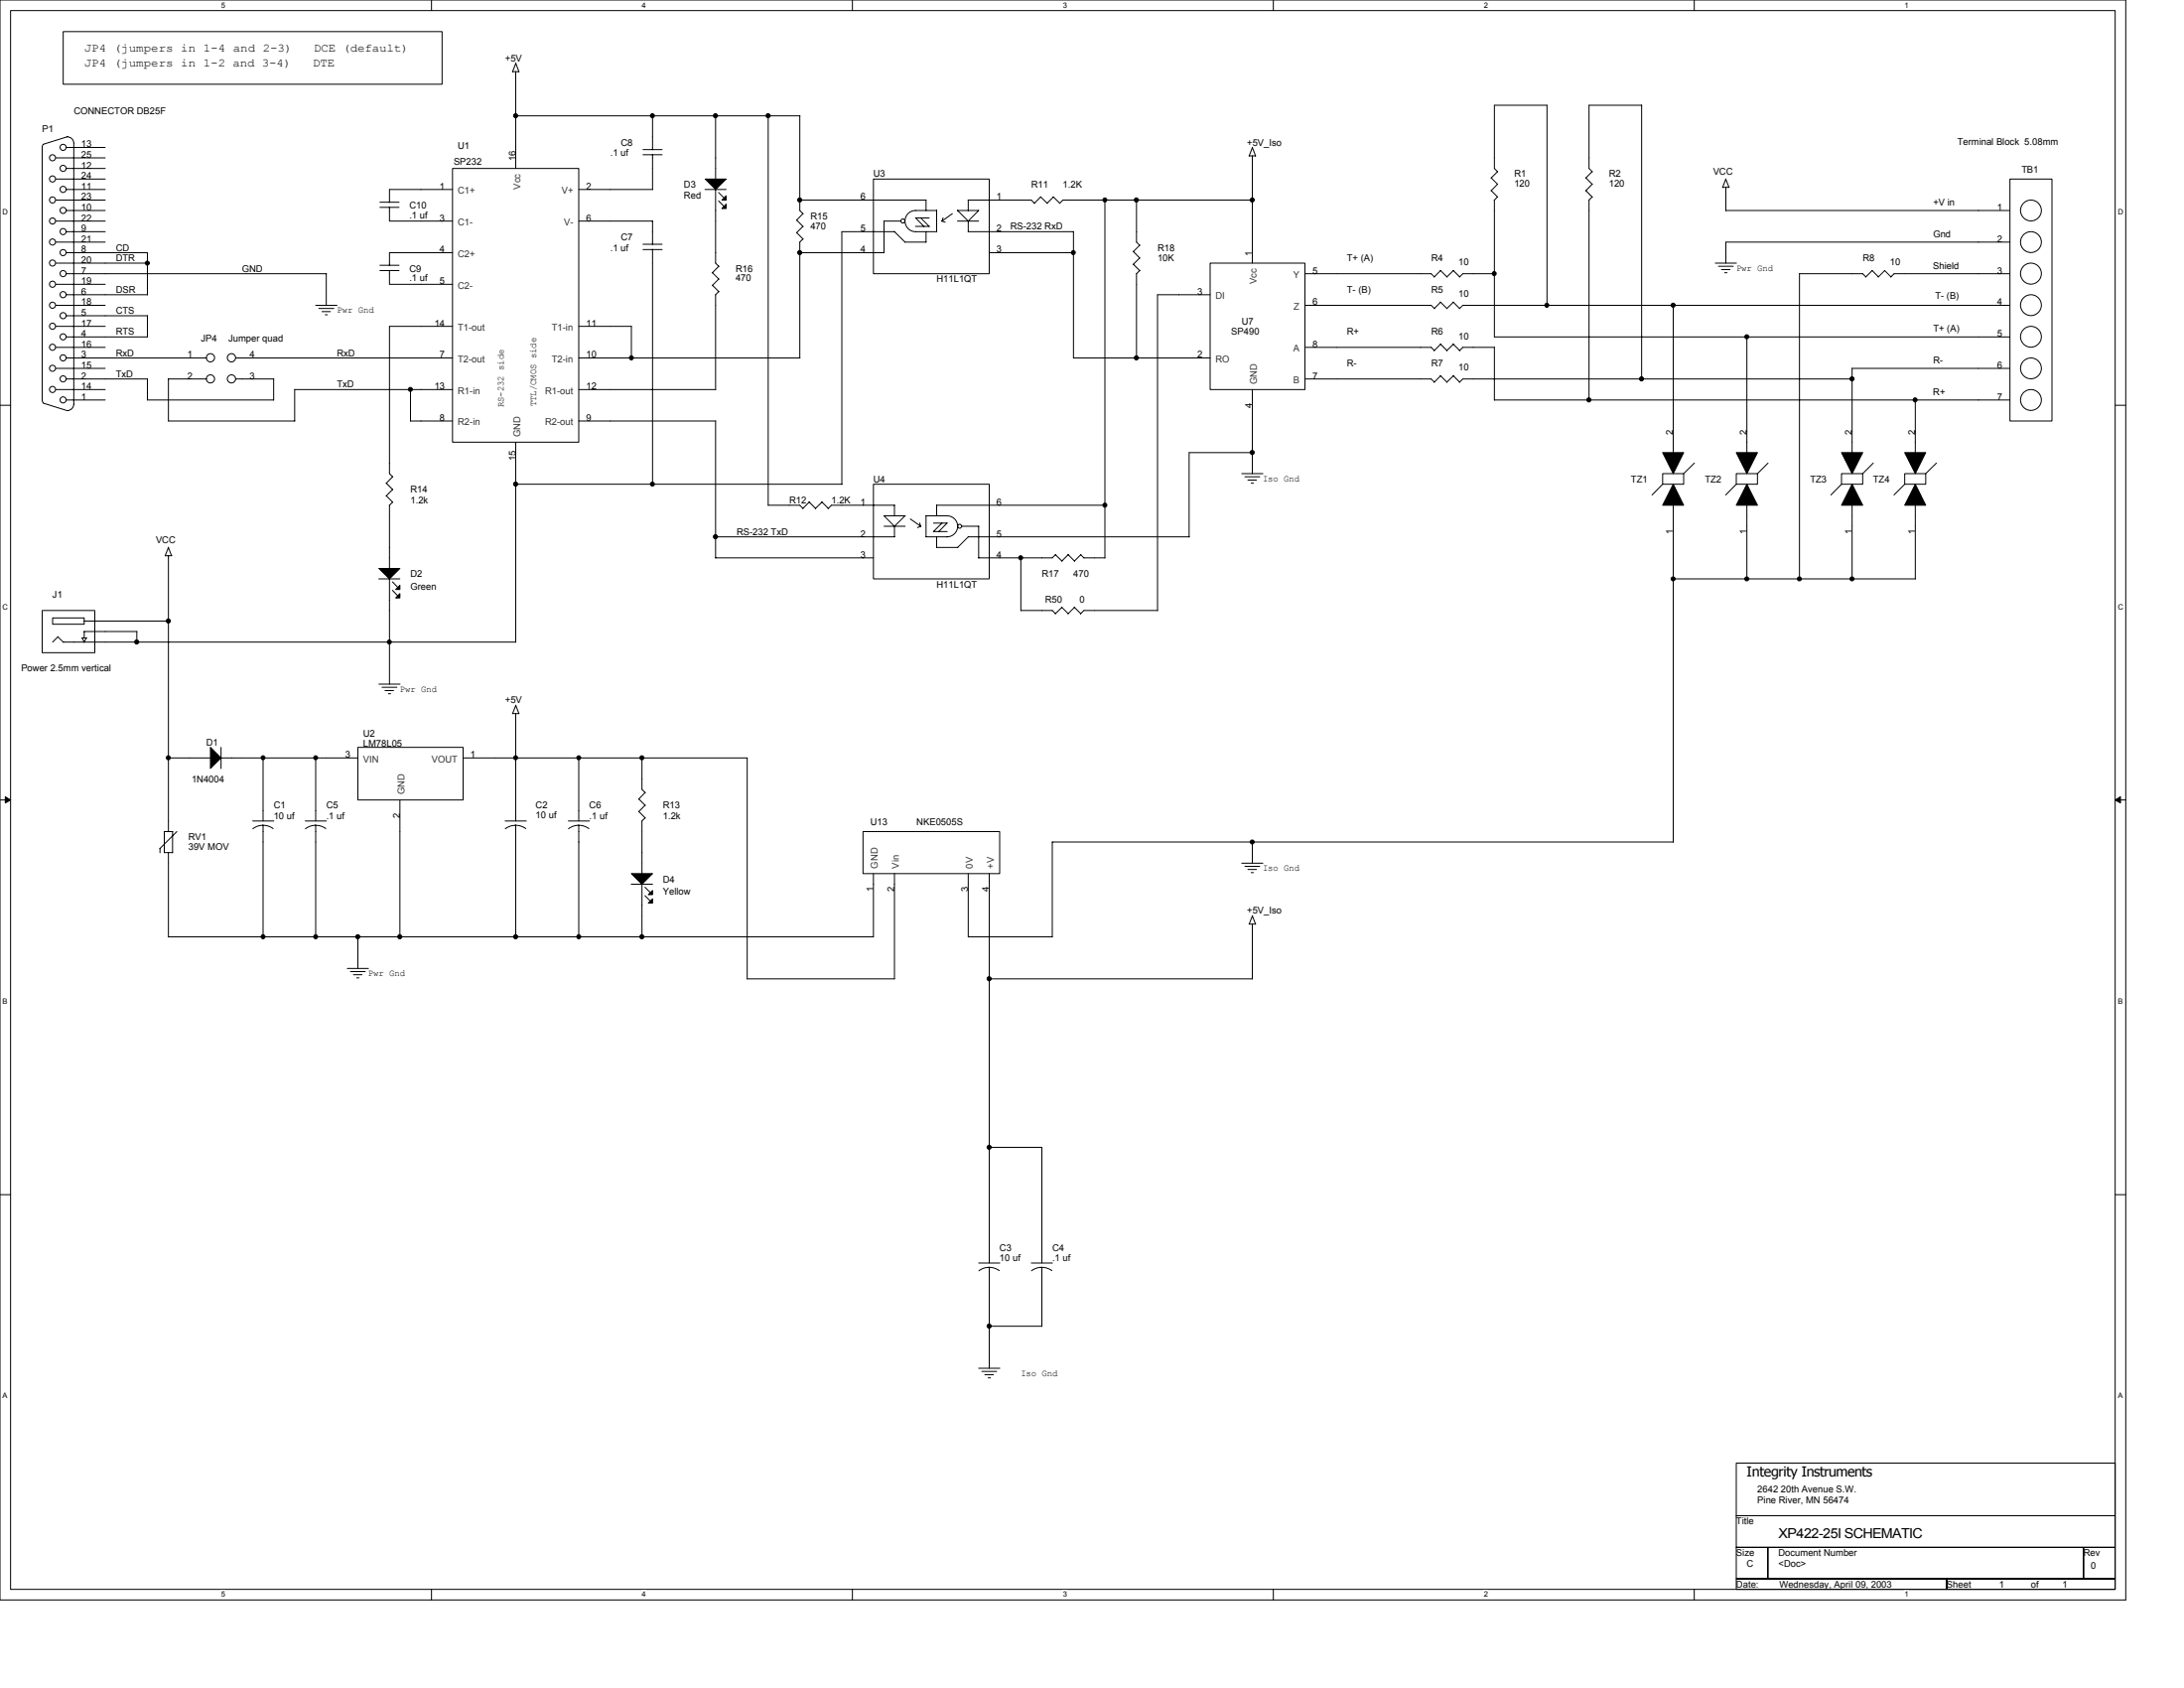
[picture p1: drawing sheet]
<svg xmlns="http://www.w3.org/2000/svg" width="279mm" height="216mm" viewBox="0 0 279 216" stroke-linecap="round" stroke-linejoin="round" font-family="sans-serif">
<path d="M0 0h271.9v204.6h-271.9zM1.4 1.4h269.2v201.9h-269.2z" fill="none" stroke="#000" stroke-width=".13"/>
<g fill="#fff">
<path d="M28.3 .1h.5v1.1h-.5z"/>
<path d="M28.3 203.4h.5v1.1h-.5z"/>
</g>
<path d="M55.2 0v1.4M55.2 203.3v1.3" fill="none" stroke="#000" stroke-width=".13"/>
<g fill="#fff">
<path d="M82.1 .1h.6v1.1h-.6z"/>
<path d="M82.1 203.4h.6v1.1h-.6z"/>
</g>
<path d="M109.1 0v1.4M109.1 203.3v1.3" fill="none" stroke="#000" stroke-width=".13"/>
<g fill="#fff">
<path d="M136 .1h.5v1.1h-.5z"/>
<path d="M136 203.4h.5v1.1h-.5z"/>
</g>
<path d="M162.9 0v1.4M162.9 203.3v1.3" fill="none" stroke="#000" stroke-width=".13"/>
<g fill="#fff">
<path d="M189.8 .1h.6v1.1h-.6z"/>
<path d="M189.8 203.4h.6v1.1h-.6z"/>
</g>
<path d="M216.7 0v1.4M216.7 203.3v1.3" fill="none" stroke="#000" stroke-width=".13"/>
<g fill="#fff">
<path d="M243.7 .1h.5v1.1h-.5z"/>
<path d="M243.7 203.4h.5v1.1h-.5z"/>
<path d="M.3 26.6h.7v1h-.7z"/>
<path d="M270.9 26.6h.7v1h-.7z"/>
<path d="M.3 77.1h.7v1h-.7z"/>
<path d="M270.9 77.1h.7v1h-.7z"/>
</g>
<path d="M0 51.8h1.4M270.6 51.8h1.3" fill="none" stroke="#000" stroke-width=".13"/>
<g fill="#fff">
<path d="M.3 127.6h.7v1h-.7z"/>
<path d="M270.9 127.6h.7v1h-.7z"/>
</g>
<path d="M0 102.3h1.4M270.6 102.3h1.3" fill="none" stroke="#000" stroke-width=".13"/>
<path d="M.7 101.9l.7 .4-.7 .4zM270.6 102.3l.7-.4v.8z" fill="#000" stroke="#000" stroke-width=".13"/>
<g fill="#fff">
<path d="M.3 178h.7v1.1h-.7z"/>
<path d="M270.9 178h.7v1.1h-.7z"/>
</g>
<g fill="none" stroke="#000" stroke-width=".13">
<path d="M5.5 18.5l-.1 .3v32.4l.1 .3M8.1 4h48.5v6.8h-48.5zM8.5 18.9h5M8.6 17.5a.82 .82 0 0 1 .8 .8M8.6 17.5l-3.1 1M9.4 18.3v33.4M66 9.2v12.3M66 14.8h36.3v12.1l.4 .4M66 8.1l-.4 1.1h.8l-.4-1.1M82.3 19.8h2.4M82.3 19.1h2.4M83.5 14.8v4.4"/>
<path d="M83.5 19.8v4.5M91.5 14.8v8.1M98.3 14.8v49.8M160.2 18.9l.4 1.1M160.2 19.9v13.8M160.2 18.8l-.4 1.1h.8M197.9 13.5v25.6M197.9 13.5h-6.7v8l.4 .5M7.1 33.7h11.8M7.1 39.1h6.4M7.1 31h6.4M7.1 20.2h6.4"/>
<path d="M7.1 22.9h6.4M7.1 25.6h6.4M7.1 28.3h6.4M7.1 36.4h6.4M8.5 37.7h10.4M8.5 35h33.3l-.1 4.1M8.5 24.2h5M8.5 26.9h5M8.5 21.5h5M8.5 29.6h5M8.5 32.3h10.4M18.9 32.3v5.4"/>
<path d="M40.4 39.1h2.7M40.8 39.5h1.9M41.2 39.9h1.1M48.6 26.5h2.5M48.6 25.9h2.5M48.6 34.6h2.5M48.6 33.9h2.5M49.8 26.5v1.8h8.1M49.8 34.6v1.8h8.1M57.9 21.5h16.1v35.1h-16.1zM57.9 24.2h-8.1v1.7M57.9 32.3h-8.1v1.7"/>
<path d="M74 24.2h9.5M74 28.3h9.5M82.3 31.9h2.4M82.3 31.2h2.4M83.5 28.3v3M83.5 31.9v30.1M90.2 24.2h2.7M91.1 34.9l.9 .8M91.1 36.5l.9 .8M91.5 24.2v9.5l.5 .4M91.5 37.7v12.1M91.9 24.6l.7 .7"/>
<path d="M91.9 25.7l.7 .7M91.9 34.1l-.8 .8M91.9 35.7l-.8 .8M91.9 37.3l-.4 .4M101.9 28.2l.8 .8M101.9 29.8l.8 .8M102.3 31v14.8M102.3 25.6h16.2M102.3 32.3h10.8M102.7 27.3l-.8 .9M102.7 29l-.8 .8M102.7 30.6l-.4 .4"/>
<path d="M111.7 22.9h14.9v12.1h-14.9zM113.1 28.3h2.2M113.1 28.3v4M114.4 29.6l1.4 1.4M114.4 29.6h-6.7v32.4M115.8 31h2.7M117.1 29h1.8M117.8 27.9l1.1 1.1M118.5 25.6v1.3M118.5 29.6v1.4M118.9 27.9h-1.8l1.1 1.1M119.8 26.9h-2.7a1.35 1.35 0 0 0-1.3 1.4 1.35 1.35 0 0 0 1.3 1.3h2.7"/>
<path d="M119.8 26.9v2.7M120.5 28.3l.4 .1M120.6 27.9l-.1 .4M121.8 27.3l-1.3 1M122.5 26.9l1.3 1.4 1.4-1.4h-2.7M122.5 28.3h2.7M123.9 28.3v1.3h13.5M126.6 32.3h10.8M131.9 25.6l.4 .4M131.9 25.6h-8v1.3M134.7 25.2l.9 .8M134.8 25.2l-.9 .8-.8-.8-.8 .8"/>
<path d="M137.3 29.6v16.2M141.4 25.6v45.8M145 32.2l.8 .8M145 33.8l.8 .8M145.4 25.6v5.4l.4 .4M145.8 31.4l-.8 .8M145.8 33l-.8 .8M145.8 34.6l-.4 .4v10.8M154.8 33.7h12.1v16.1h-12.1zM154.8 37.7h-6.7v40.4M160.2 25.6h-24.2l-.4 .4M166.9 39.1h16.2"/>
<path d="M166.9 35h16.2M183.1 35l.4 .4M184.3 38.6l.8 .9M184.3 34.6l.8 .8M184.3 38.7l-.8 .8-.4-.5M184.3 34.6l-.8 .8M185.9 38.6l.8 .9 .4-.4h70M185.9 34.6l.8 .8M185.9 38.7l-.8 .8M185.9 34.6l-.8 .8M190.8 22.8l.8 .8M190.8 24.4l.8 .8"/>
<path d="M191.2 25.6v17.5M191.2 35h-4.1l-.4 .4M191.6 21.9l-.8 .9M191.6 23.6l-.8 .8M191.6 25.2l-.4 .4M202.9 22.8l.8 .8M202.9 24.4l.8 .8M203.3 25.6v25.6M203.7 21.9l-.8 .9M203.7 23.6l-.8 .8M203.7 25.2l-.4 .4M203.7 22l-.4-.5v-8h6.7v35"/>
<path d="M214.1 39.1v18.8M219.4 33.7h2.7M219.8 34.1h1.9M220.2 34.5h1.1M220.6 34.9h.3M220.8 22.9l.4 1.1h-.8l.4-1.1M220.8 24v2.9M220.8 26.9h36.3M230.2 35h8.1M230.2 35v39M238.3 35l.4 .4M239.5 34.6l.8 .8"/>
<path d="M239.5 34.6l-.8 .8M241.1 34.6l.8 .8M241.1 34.6l-.8 .8M257.1 22.9h5.4v30.9h-5.4zM257.1 31h-36.3v2.7M257.1 35h-14.8l-.4 .4M5.5 51.6l3.1 .9M7.1 44.4h6.4M7.1 47.1h6.4M7.1 41.7h6.4M7.1 49.8h6.4M8.5 45.8h17.9"/>
<path d="M8.5 48.5h10.4M8.5 43.1h10.4M8.5 51.2h5M8.5 40.4h10.4M9.4 51.7a.84 .84 0 0 1-.8 .8M18.8 51.2h16.2M18.9 40.4v2.7M18.9 48.5v2.7M21.5 48.5h4.9M21.5 48.5v5.4M21.5 53.8h16.2M30.2 45.8h27.7"/>
<path d="M30.2 48.5h4.8v2.7M41.6 40.3h.3M52.5 53.8h5.4M52.5 49.8v4.1M57.9 41.7h-8.1v18.9l.4 .4M57.9 49.8h-20.2v4M66 56.6v25.5M74 45.8h28.3M74 41.7h6.8M74 49.8h17.6M74 53.8h17.6M80.8 41.7v4.1"/>
<path d="M91.5 53.8v17.6M137.3 45.8h17.5M160.2 49.8v10.8M160.2 57.9h-8.1v10.8M166.9 48.5h16.2M166.9 44.4h16.2M183.1 44.4l.4 .4M183.1 48.5l.4 .4M184.3 44l.8 .8M184.3 48l.8 .9M184.3 44l-.8 .9M184.3 48.1l-.8 .8"/>
<path d="M185.9 44l.8 .8M185.9 48l.8 .9M185.9 44l-.8 .9M185.9 48.1l-.8 .8M191.2 43.1h65.9M191.2 51.2h65.9M191.2 44.4v6.8M191.2 44.4h-4.1l-.4 .5M216.8 59.2l-1.4 1.4M223.5 43.1v14.8M226.2 59.2l-1.4 1.4M236.9 47.1h20.2"/>
<path d="M236.9 47.1v10.8M237 48.5h-49.9l-.4 .4M239.6 59.2l-1.3 1.4M245 51.2v6.7M247.7 59.2l-1.3 1.4M5.4 78.1h6.7v5.4h-6.7zM6.7 79h4.1v.8h-4.1zM10.8 79.4h10.8M21.1 71.1h.9M21.5 70l.4 1.1M21.5 70l-.4 1.1M21.5 71.1v35.3"/>
<path d="M48.5 74h2.7M49.4 61.8l.8 .8M49.4 63.4l.8 .8M49.8 64.6v8.1M49.8 74v13.5M50.2 74.4l.7 .7M50.2 75.5l.7 .7M50.2 61l-.8 .8M50.2 62.6l-.8 .8M50.2 64.2l-.4 .4M66 61.9h41.7M91.5 71.4h20.2"/>
<path d="M91.5 68.7h22.9M98.3 64.6h4M102.3 64.6l.4 .4M103.5 64.2l.8 .8M103.5 64.2l-.8 .8M105.1 64.2l.9 .8M105.2 64.2l-.9 .8M111.7 61.9h14.9v12.1h-14.9zM113.1 67.3h2.7M114.4 64.6v1.4M114.4 67.3v1.4M114.4 64.6h-8l-.5 .4"/>
<path d="M115.8 66h-2.7l1.3 1.3M115.8 66l-1.4 1.3M116.5 66.4l1.3 .9M117.6 66.9l.2 .4-.4 .2M118.5 66h2.7M118.5 66l-.1 2.7h2.8M119.4 66.9h1.8M119.4 68h1.8M119.8 68.7v1.3M120.5 66.9l-1.1 1.1M121.1 66a1.34 1.34 0 0 1 1.4 1.3 1.34 1.34 0 0 1-1.4 1.4M121.2 66.9l-1.1 1.1"/>
<path d="M123 67.3h2.2M123.9 68.7h28.2M123.9 68.6l-1.4 1.4h-2.7M125.2 67.3v4.1M130.6 78.1h4M130.6 71.4v6.7M134.6 78.1l.4 .4M135 71l.9 .8M135 70.9l-.4 .5h-9.4M135.8 77.7l.9 .8M135.8 77.7l-.8 .8M136.7 71l.8 .8"/>
<path d="M136.7 70.9l-.9 .9M137.4 77.7l.9 .8M137.5 77.7l-.9 .8M138.3 71l.4 .4M138.3 70.9l-.8 .9M138.7 71.4h2.7M141.4 64.6h-21.6v1.4M148.1 78.1h-9.4l-.5 .4M158.9 60.6h2.7M159.3 61h1.9M159.6 61.4h1.1M160.1 61.8h.3"/>
<path d="M212.7 60.6h2.7v1.3h-2.7zM212.7 61.9l-1.4 1.4M214.1 74h30.9M214.1 64.6v43.1M222.1 60.6h2.7v1.3h-2.7zM222.1 61.9l-1.3 1.4M223.5 64.6v9.5M235.6 60.6h2.7v1.3h-2.7zM235.6 61.9l-1.4 1.4M236.9 64.6v9.5M243.7 61.9l-1.4 1.4M243.7 60.6h2.7v1.3h-2.7z"/>
<path d="M245 64.6v9.5M7.4 81.4l.7 .7h57.9M7.4 81.4l-.7 .7M11 81.6l-.2 .5M11.1 81.6h-.6l.3 .5M17.5 80.8v1.3M17.5 80.8h-6.7v.8M21.5 96.9h5.4M28.3 95.6v2.7M28.3 96.9h17.5M33.7 96.9v8.1M40.4 96.9v8.1"/>
<path d="M45.8 95.6h13.4v6.7h-13.4zM48.5 87.5h2.7M48.9 87.9h1.9M49.3 88.3h1.1M49.7 88.7h.3M59.2 96.9h36.4v28.3M66 91.3v13.7M66 90.2l-.4 1.1h.8l-.4-1.1M74 96.9v8.1M82.1 96.9v4.1l.4 .4M20.5 108.5v.6M21 106.4h1.1"/>
<path d="M21 106.3v2.8M21.5 109.1v10.7M22.1 106.4v2.7h-1.1M22.6 106.4l-2.2 2.1M32.3 105h2.7M33.7 105.6v14.2M34.9 106a2.15 2.15 0 0 0-1.3-.4 2.08 2.08 0 0 0-1.3 .4M39.1 105h2.7M40.4 105.6v14.2M41.7 106a2.15 2.15 0 0 0-1.3-.4 2.08 2.08 0 0 0-1.3 .4M45.8 119.8v4.1M51.2 102.3v17.5"/>
<path d="M64.6 105h2.7M66 105.6v14.2M67.3 106a2.19 2.19 0 0 0-1.4-.4h.1a2.14 2.14 0 0 0-1.4 .4M72.7 105h2.7M74 105.6v14.2M75.3 106a2.15 2.15 0 0 0-1.3-.4 2.08 2.08 0 0 0-1.3 .4M80.8 113.1h2.7M81.7 102.2l.8 .8M81.7 103.8l.8 .8M82.1 105v6.8M82.1 113.1v6.7M82.5 113.5l.7 .7"/>
<path d="M82.5 114.6l.7 .7M82.5 101.4l-.8 .8M82.5 103l-.8 .8M82.5 104.6l-.4 .4M110.4 106.4h17.5v5.3h-17.5zM111.7 111.7v8.1h-90.2M114.4 111.7v13.5M123.9 111.7v8.1M123.9 119.8h10.7M126.6 111.7v49.8M158.9 110.4h2.7M159.3 110.8h1.9"/>
<path d="M159.6 111.2h1.1M160.1 111.6h.3M160.2 107.7v2.7M160.2 118.2v7M160.2 117.1l-.4 1.1h.8l-.4-1.1M214.1 107.7h-79.5v12.1M44.4 123.9h2.7M44.8 124.3h1.9M45.2 124.7h1.1M45.6 125.1h.3M95.6 125.2h18.8M126.6 125.2h33.6"/>
<path d="M0 152.8h1.4M126.6 146.7h6.7M133.3 146.7v14.8M270.6 152.8h1.3M125.2 175h2.7M125.2 161.5h2.7M125.6 175.4h1.9M126 175.8h1.1M126.4 176.2h.3M126.6 162.1v12.9M126.6 169.6h6.7M127.8 162.5a2.19 2.19 0 0 0-1.3-.4 2.14 2.14 0 0 0-1.3 .4"/>
<path d="M131.9 161.5h2.7M133.3 162.1v7.6M134.6 162.5a2.19 2.19 0 0 0-1.3-.4 2.14 2.14 0 0 0-1.3 .4M222.1 197.9h4.1v4h-4.1zM222.1 187.1h48.5v6.8h-48.5zM222.1 193.9h48.5v4h-48.5zM226.2 197.9h40.4v4h-40.4zM266.6 197.9h4v4h-4zM222.1 201.9h26.9v1.4h-26.9zM249 201.9h21.6v1.4h-21.6z"/>
<circle cx="8.1" cy="18.8" r=".39"/>
<circle cx="6.7" cy="25.6" r=".39"/>
<circle cx="6.7" cy="33.6" r=".39"/>
<circle cx="6.7" cy="36.4" r=".39"/>
<circle cx="6.7" cy="28.3" r=".39"/>
<circle cx="6.7" cy="22.9" r=".39"/>
<circle cx="6.7" cy="31" r=".39"/>
<circle cx="6.7" cy="20.2" r=".39"/>
<circle cx="6.7" cy="39" r=".39"/>
<circle cx="8.1" cy="29.6" r=".39"/>
<circle cx="8.1" cy="37.7" r=".39"/>
<circle cx="8.1" cy="21.5" r=".39"/>
<circle cx="8.1" cy="35" r=".39"/>
<circle cx="8.1" cy="26.9" r=".39"/>
<circle cx="8.1" cy="24.2" r=".39"/>
<circle cx="8.1" cy="32.3" r=".39"/>
<circle cx="115.5" cy="28.3" r=".26"/>
<circle cx="259.8" cy="35" r="1.34"/>
<circle cx="259.8" cy="31" r="1.33"/>
<circle cx="259.8" cy="26.9" r="1.33"/>
<circle cx="259.8" cy="39" r="1.33"/>
<circle cx="6.7" cy="47.1" r=".39"/>
<circle cx="6.7" cy="41.7" r=".39"/>
<circle cx="6.7" cy="49.8" r=".39"/>
<circle cx="6.7" cy="44.4" r=".39"/>
<circle cx="8.1" cy="45.8" r=".39"/>
<circle cx="8.1" cy="51.1" r=".39"/>
<circle cx="8.1" cy="40.4" r=".39"/>
<circle cx="8.1" cy="43.1" r=".39"/>
<circle cx="8.1" cy="48.5" r=".39"/>
<circle cx="26.9" cy="45.8" r=".53"/>
<circle cx="26.9" cy="48.5" r=".52"/>
<circle cx="29.6" cy="45.8" r=".53"/>
<circle cx="29.6" cy="48.5" r=".52"/>
<circle cx="259.8" cy="47.1" r="1.33"/>
<circle cx="259.8" cy="43.1" r="1.33"/>
<circle cx="259.8" cy="51.2" r="1.33"/>
<circle cx="122.8" cy="67.3" r=".25"/>
</g>
<g fill="#000" stroke="#000" stroke-width=".13">
<path d="M90.2 22.9h2.7l-1.4 1.3z" fill-rule="evenodd"/>
<path d="M92.9 25v.6h-.5z" fill-rule="evenodd"/>
<path d="M92.4 26.7l.5-.6v.6z" fill-rule="evenodd"/>
<path d="M212.7 57.9h2.7l-1.3 2.7z" fill-rule="evenodd"/>
<path d="M222.1 57.9h2.7l-1.3 2.7z" fill-rule="evenodd"/>
<path d="M235.6 57.9h2.7l-1.4 2.7z" fill-rule="evenodd"/>
<path d="M243.7 57.9h2.7l-1.4 2.7z" fill-rule="evenodd"/>
<path d="M48.5 72.7h2.7l-1.4 1.3z" fill-rule="evenodd"/>
<path d="M51.2 74.9v.5h-.6z" fill-rule="evenodd"/>
<path d="M51.2 75.9v.6h-.6z" fill-rule="evenodd"/>
<path d="M214.1 61.9l1.3 2.7h-2.7z" fill-rule="evenodd"/>
<path d="M223.5 61.9l1.3 2.7h-2.7z" fill-rule="evenodd"/>
<path d="M236.9 61.9l1.4 2.7h-2.7z" fill-rule="evenodd"/>
<path d="M245 61.9l1.4 2.7h-2.7z" fill-rule="evenodd"/>
<path d="M26.9 95.6l1.4 1.3-1.4 1.4z" fill-rule="evenodd"/>
<path d="M80.8 111.7h2.7l-1.4 1.4z" fill-rule="evenodd"/>
<path d="M82.9 114.4l.6-.5v.5z" fill-rule="evenodd"/>
<path d="M82.9 115.5l.6-.5v.5z" fill-rule="evenodd"/>
<circle cx="66" cy="14.8" r=".27"/>
<circle cx="83.5" cy="14.8" r=".26"/>
<circle cx="91.5" cy="14.8" r=".27"/>
<circle cx="98.3" cy="14.8" r=".27"/>
<circle cx="18.9" cy="33.7" r=".26"/>
<circle cx="102.3" cy="25.6" r=".27"/>
<circle cx="102.3" cy="32.3" r=".27"/>
<circle cx="137.3" cy="32.3" r=".26"/>
<circle cx="141.3" cy="25.6" r=".26"/>
<circle cx="145.4" cy="25.6" r=".27"/>
<circle cx="160.2" cy="25.6" r=".27"/>
<circle cx="191.1" cy="35" r=".26"/>
<circle cx="197.9" cy="39" r=".26"/>
<circle cx="214" cy="39" r=".27"/>
<circle cx="52.5" cy="49.8" r=".26"/>
<circle cx="80.8" cy="45.8" r=".26"/>
<circle cx="145.4" cy="45.8" r=".27"/>
<circle cx="160.2" cy="57.9" r=".27"/>
<circle cx="203.3" cy="51.1" r=".27"/>
<circle cx="210" cy="48.5" r=".27"/>
<circle cx="223.5" cy="43.1" r=".26"/>
<circle cx="236.9" cy="48.5" r=".27"/>
<circle cx="245" cy="51.1" r=".26"/>
<circle cx="21.5" cy="79.4" r=".27"/>
<circle cx="66" cy="61.9" r=".27"/>
<circle cx="83.5" cy="61.9" r=".26"/>
<circle cx="91.5" cy="68.7" r=".27"/>
<circle cx="130.6" cy="71.3" r=".26"/>
<circle cx="141.3" cy="64.6" r=".26"/>
<circle cx="214.1" cy="74" r=".26"/>
<circle cx="223.5" cy="74" r=".26"/>
<circle cx="230.2" cy="74" r=".26"/>
<circle cx="236.9" cy="74" r=".26"/>
<circle cx="17.5" cy="82.1" r=".27"/>
<circle cx="21.5" cy="96.9" r=".26"/>
<circle cx="33.7" cy="96.9" r=".25"/>
<circle cx="40.4" cy="96.9" r=".25"/>
<circle cx="49.8" cy="82.1" r=".26"/>
<circle cx="66" cy="96.9" r=".26"/>
<circle cx="74" cy="96.9" r=".25"/>
<circle cx="82.1" cy="96.9" r=".26"/>
<circle cx="33.6" cy="119.8" r=".26"/>
<circle cx="40.4" cy="119.8" r=".26"/>
<circle cx="45.8" cy="119.8" r=".27"/>
<circle cx="51.1" cy="119.8" r=".27"/>
<circle cx="66" cy="119.8" r=".27"/>
<circle cx="74" cy="119.8" r=".26"/>
<circle cx="82.1" cy="119.8" r=".27"/>
<circle cx="160.2" cy="107.7" r=".26"/>
<circle cx="126.5" cy="125.2" r=".27"/>
<circle cx="126.5" cy="146.7" r=".27"/>
<circle cx="126.5" cy="169.6" r=".27"/>
</g>
<g font-size="1.8">
<text x="223.5" y="188.9">Integrity Instruments</text>
<text x="227.5" y="196.8">XP422-25I SCHEMATIC</text>
</g>
<g font-size="1.5">
<text x="10.8" y="6.6">JP4 (jumpers in 1-4 and 2-3)</text>
<text x="10.8" y="8.5">JP4 (jumpers in 1-2 and 3-4)</text>
<text x="40" y="8.5">DTE</text>
<text x="40.2" y="6.6">DCE (default)</text>
</g>
<g font-size="1.2">
<text x="64.6" y="7.8">+5V</text>
<text x="5.4" y="16.9">P1</text>
<text x="9.4" y="14.6">CONNECTOR DB25F</text>
<text x="10.4" y="18.8">13</text>
<text x="10.4" y="20.2">25</text>
<text x="10.4" y="21.5">12</text>
<text x="10.4" y="22.9">24</text>
<text x="58" y="21">SP232</text>
<text x="58.6" y="19">U1</text>
<text x="66" y="20.6" transform="rotate(-90 66 20.6)">16</text>
<text x="78.1" y="20">.1 uf</text>
<text x="79.4" y="18.6">C8</text>
<text x="111.7" y="22.6">U3</text>
<text x="159.5" y="18.6">+5V_Iso</text>
<text x="193.7" y="22.6">R1</text>
<text x="193.7" y="23.9">120</text>
<text x="205.8" y="22.6">R2</text>
<text x="205.8" y="23.9">120</text>
<text x="219.2" y="22.4">VCC</text>
<text x="250.4" y="18.6">Terminal Block 5.08mm</text>
<text x="258.6" y="22.1">TB1</text>
<text x="10.4" y="24.2">11</text>
<text x="10.4" y="25.6">23</text>
<text x="10.4" y="26.9">10</text>
<text x="10.4" y="28.3">22</text>
<text x="10.4" y="29.6">9</text>
<text x="52.4" y="26.7">C10</text>
<text x="52.4" y="27.9">.1 uf</text>
<text x="56.3" y="24.2">1</text>
<text x="56.3" y="28.3">3</text>
<text x="75" y="24.2">2</text>
<text x="75" y="28.3">6</text>
<text x="87.5" y="24">D3</text>
<text x="87.5" y="25.3">Red</text>
<text x="103.7" y="28">R15</text>
<text x="103.7" y="29.4">470</text>
<text x="110.1" y="25.6">6</text>
<text x="110.1" y="29.6">5</text>
<text x="127.5" y="25.6">1</text>
<text x="127.5" y="29.6">2</text>
<text x="129.2" y="29.4">RS-232 RxD</text>
<text x="131.9" y="24">R11</text>
<text x="136" y="24">1.2K</text>
<text x="247.3" y="26.3">+V in</text>
<text x="255.5" y="26.9">1</text>
<text x="10.4" y="30.9">21</text>
<text x="10.4" y="32.3">8</text>
<text x="10.4" y="33.6">20</text>
<text x="10.4" y="35">7</text>
<text x="14.8" y="32.1">CD</text>
<text x="14.8" y="33.4">DTR</text>
<text x="31" y="34.8">GND</text>
<text x="52.4" y="34.8">C9</text>
<text x="52.4" y="36">.1 uf</text>
<text x="56.3" y="32.3">4</text>
<text x="78.1" y="32.1">.1 uf</text>
<text x="79.4" y="30.7">C7</text>
<text x="94.1" y="34.8">R16</text>
<text x="94.1" y="36">470</text>
<text x="110.1" y="32.3">4</text>
<text x="127.5" y="32.3">3</text>
<text x="148.1" y="32.1">R18</text>
<text x="148.1" y="33.4">10K</text>
<text x="160.2" y="32.7" transform="rotate(-90 160.2 32.7)">1</text>
<text x="167.9" y="35">5</text>
<text x="172.3" y="33.4">T+ (A)</text>
<text x="183.1" y="33.4">R4</text>
<text x="186.6" y="34">10</text>
<text x="222.1" y="34.6">Pwr Gnd</text>
<text x="238.3" y="33.4">R8</text>
<text x="241.8" y="34">10</text>
<text x="247.3" y="34.4">Shield</text>
<text x="247.3" y="30.3">Gnd</text>
<text x="255.5" y="30.9">2</text>
<text x="255.5" y="35">3</text>
<text x="10.4" y="36.3">19</text>
<text x="10.4" y="37.7">6</text>
<text x="10.4" y="39">18</text>
<text x="10.4" y="40.4">5</text>
<text x="10.4" y="41.7">17</text>
<text x="14.8" y="40.2">CTS</text>
<text x="14.8" y="37.5">DSR</text>
<text x="43.1" y="40">Pwr Gnd</text>
<text x="55.6" y="41.7">14</text>
<text x="56.3" y="36.3">5</text>
<text x="75" y="41.7">11</text>
<text x="119.8" y="36.1">H11L1QT</text>
<text x="153.2" y="37.7">3</text>
<text x="158.9" y="41.5">U7</text>
<text x="167.9" y="39">6</text>
<text x="172.3" y="37.5">T- (B)</text>
<text x="183.1" y="37.5">R5</text>
<text x="186.6" y="38">10</text>
<text x="247.6" y="38.3">T- (B)</text>
<text x="255.5" y="39">4</text>
<text x="10.4" y="43.1">4</text>
<text x="10.4" y="44.4">16</text>
<text x="10.4" y="45.8">3</text>
<text x="10.4" y="47.1">15</text>
<text x="14.8" y="42.8">RTS</text>
<text x="14.8" y="45.5">RxD</text>
<text x="24" y="45.8">1</text>
<text x="25.7" y="43.6">JP4</text>
<text x="29.2" y="43.6">Jumper quad</text>
<text x="31.9" y="45.8">4</text>
<text x="43.1" y="45.5">RxD</text>
<text x="56.3" y="45.8">7</text>
<text x="75" y="45.8">10</text>
<text x="153.2" y="45.8">2</text>
<text x="157.5" y="42.8">SP490</text>
<text x="167.9" y="44.4">8</text>
<text x="172.3" y="46.9">R-</text>
<text x="172.3" y="42.8">R+</text>
<text x="183.1" y="42.8">R6</text>
<text x="183.1" y="46.9">R7</text>
<text x="186.6" y="43.4">10</text>
<text x="186.6" y="47.4">10</text>
<text x="247.3" y="42.4">T+ (A)</text>
<text x="247.3" y="46.5">R-</text>
<text x="255.5" y="43.1">5</text>
<text x="255.5" y="47.1">6</text>
<text x="10.4" y="48.5">2</text>
<text x="10.4" y="49.8">14</text>
<text x="10.4" y="51.1">1</text>
<text x="14.8" y="48.2">TxD</text>
<text x="24" y="48.5">2</text>
<text x="31.9" y="48.5">3</text>
<text x="43.1" y="49.6">TxD</text>
<text x="55.6" y="49.8">13</text>
<text x="56.3" y="53.8">8</text>
<text x="64.5" y="52.1" transform="rotate(-90 64.5 52.1)">RS-232 side</text>
<text x="68.6" y="52" transform="rotate(-90 68.6 52)">TTL/CMOS side</text>
<text x="75" y="49.8">12</text>
<text x="75" y="53.8">9</text>
<text x="160.2" y="52.2" transform="rotate(-90 160.2 52.2)">4</text>
<text x="167.9" y="48.5">7</text>
<text x="247.3" y="50.5">R+</text>
<text x="255.5" y="51.1">7</text>
<text x="66" y="58.9" transform="rotate(-90 66 58.9)">15</text>
<text x="214" y="55.6" transform="rotate(-90 214 55.6)">2</text>
<text x="223.5" y="55.6" transform="rotate(-90 223.5 55.6)">2</text>
<text x="236.9" y="55.6" transform="rotate(-90 236.9 55.6)">2</text>
<text x="245" y="55.6" transform="rotate(-90 245 55.6)">2</text>
<text x="52.5" y="63">R14</text>
<text x="52.5" y="64.4">1.2k</text>
<text x="101" y="64.4">R12</text>
<text x="106.4" y="64.4">1.2K</text>
<text x="110.1" y="64.6">1</text>
<text x="111.7" y="61.7">U4</text>
<text x="127.5" y="64.6">6</text>
<text x="161.5" y="61.6">Iso Gnd</text>
<text x="208.7" y="61.7">TZ1</text>
<text x="218.1" y="61.7">TZ2</text>
<text x="231.6" y="61.7">TZ3</text>
<text x="239.6" y="61.7">TZ4</text>
<text x="19.9" y="69.5">VCC</text>
<text x="94.2" y="68.4">RS-232 TxD</text>
<text x="110.1" y="68.6">2</text>
<text x="110.1" y="71.3">3</text>
<text x="127.5" y="68.6">5</text>
<text x="127.5" y="71.3">4</text>
<text x="214" y="68.3" transform="rotate(-90 214 68.3)">1</text>
<text x="223.5" y="68.3" transform="rotate(-90 223.5 68.3)">1</text>
<text x="236.9" y="68.3" transform="rotate(-90 236.9 68.3)">1</text>
<text x="245" y="68.3" transform="rotate(-90 245 68.3)">1</text>
<text x="6.7" y="76.5">J1</text>
<text x="52.5" y="73.8">D2</text>
<text x="52.5" y="75.4">Green</text>
<text x="119.8" y="75.1">H11L1QT</text>
<text x="133.3" y="73.8">R17</text>
<text x="133.7" y="77">R50</text>
<text x="137.3" y="73.8">470</text>
<text x="138.1" y="77">0</text>
<text x="2.7" y="85.9">Power 2.5mm vertical</text>
<text x="51.2" y="88.5">Pwr Gnd</text>
<text x="64.6" y="90">+5V</text>
<text x="26.4" y="95.3">D1</text>
<text x="46.5" y="94.3">U2</text>
<text x="46.5" y="95.5">LM78L05</text>
<text x="24.5" y="100.1">1N4004</text>
<text x="44.2" y="96.9">3</text>
<text x="60.2" y="96.9">1</text>
<text x="24.1" y="107.5">RV1</text>
<text x="35" y="103.4">C1</text>
<text x="35" y="104.8">10 uf</text>
<text x="41.7" y="103.4">C5</text>
<text x="41.7" y="104.8">.1 uf</text>
<text x="51.1" y="104.7" transform="rotate(-90 51.1 104.7)">2</text>
<text x="68.5" y="103.4">C2</text>
<text x="68.5" y="104.6">10 uf</text>
<text x="75.4" y="103.4">C6</text>
<text x="75.4" y="104.8">.1 uf</text>
<text x="84.8" y="103.4">R13</text>
<text x="84.8" y="104.8">1.2k</text>
<text x="111.3" y="105.6">U13</text>
<text x="117.3" y="105.6">NKE0505S</text>
<text x="24.1" y="108.7">39V MOV</text>
<text x="84.8" y="112.8">D4</text>
<text x="161.5" y="111.4">Iso Gnd</text>
<text x="84.8" y="114.5">Yellow</text>
<text x="111.7" y="114.1" transform="rotate(-90 111.7 114.1)">1</text>
<text x="114.4" y="114.1" transform="rotate(-90 114.4 114.1)">2</text>
<text x="123.8" y="114.1" transform="rotate(-90 123.8 114.1)">3</text>
<text x="126.5" y="114.1" transform="rotate(-90 126.5 114.1)">4</text>
<text x="159.5" y="116.9">+5V_Iso</text>
<text x="47.1" y="124.8">Pwr Gnd</text>
<text x="127.9" y="160">C3</text>
<text x="127.9" y="161.3">10 uf</text>
<text x="134.6" y="160">C4</text>
<text x="134.6" y="161.3">.1 uf</text>
<text x="130.6" y="176">Iso Gnd</text>
<text x="224.8" y="190.9">2642 20th Avenue S.W.</text>
<text x="222.1" y="195">Title</text>
<text x="224.8" y="192.3">Pine River, MN 56474</text>
<text x="222.1" y="199">Size</text>
<text x="222.1" y="203">Date:</text>
<text x="223.5" y="200.3">C</text>
<text x="227.5" y="199">Document Number</text>
<text x="227.5" y="200.3">&lt;Doc&gt;</text>
<text x="227.6" y="203">Wednesday, April 09, 2003</text>
<text x="249" y="203">Sheet</text>
<text x="255.8" y="203">1</text>
<text x="259.8" y="203">of</text>
<text x="263.9" y="203">1</text>
<text x="266.5" y="199">Rev</text>
<text x="267.5" y="200.6">0</text>
</g>
<g font-size="1.2" fill="#333">
<text x="58.6" y="24.8">C1+</text>
<text x="58.6" y="28.8">C1-</text>
<text x="66.5" y="24.2" transform="rotate(-90 66.5 24.2)">Vcc</text>
<text x="71.9" y="24.8">V+</text>
<text x="72.2" y="28.8">V-</text>
<text x="58.6" y="32.9">C2+</text>
<text x="165.5" y="35.6">Y</text>
<text x="58.6" y="36.9">C2-</text>
<text x="155.5" y="38.2">DI</text>
<text x="160.8" y="36.3" transform="rotate(-90 160.8 36.3)">Vcc</text>
<text x="165.5" y="39.6">Z</text>
<text x="58.6" y="42.3">T1-out</text>
<text x="58.6" y="46.3">T2-out</text>
<text x="70.6" y="42.3">T1-in</text>
<text x="70.6" y="46.3">T2-in</text>
<text x="155.5" y="46.3">RO</text>
<text x="165.5" y="45">A</text>
<text x="58.6" y="50.4">R1-in</text>
<text x="69.7" y="50.4">R1-out</text>
<text x="160.8" y="49.1" transform="rotate(-90 160.8 49.1)">GND</text>
<text x="165.5" y="49">B</text>
<text x="58.6" y="54.4">R2-in</text>
<text x="66.5" y="55.9" transform="rotate(-90 66.5 55.9)">GND</text>
<text x="69.7" y="54.4">R2-out</text>
<text x="46.5" y="97.5">VIN</text>
<text x="51.7" y="101.6" transform="rotate(-90 51.7 101.6)">GND</text>
<text x="55.2" y="97.5">VOUT</text>
<text x="112.3" y="111.1" transform="rotate(-90 112.3 111.1)">GND</text>
<text x="115" y="111.1" transform="rotate(-90 115 111.1)">Vin</text>
<text x="124.4" y="111.1" transform="rotate(-90 124.4 111.1)">0V</text>
<text x="127.1" y="111.1" transform="rotate(-90 127.1 111.1)">+V</text>
</g>
<g font-size="1">
<text x="28.3" y="1">5</text>
<text x="82.1" y="1">4</text>
<text x="136" y="1">3</text>
<text x="189.8" y="1">2</text>
<text x="243.7" y="1">1</text>
<text x=".3" y="27.4">D</text>
<text x="270.9" y="27.4">D</text>
<text x=".3" y="77.9">C</text>
<text x="270.9" y="77.9">C</text>
<text x=".3" y="128.4">B</text>
<text x="270.9" y="128.4">B</text>
<text x=".3" y="178.9">A</text>
<text x="270.9" y="178.9">A</text>
<text x="28.3" y="204.3">5</text>
<text x="82.1" y="204.3">4</text>
<text x="136" y="204.3">3</text>
<text x="189.8" y="204.3">2</text>
<text x="243.7" y="204.3">1</text>
</g>
</svg>
